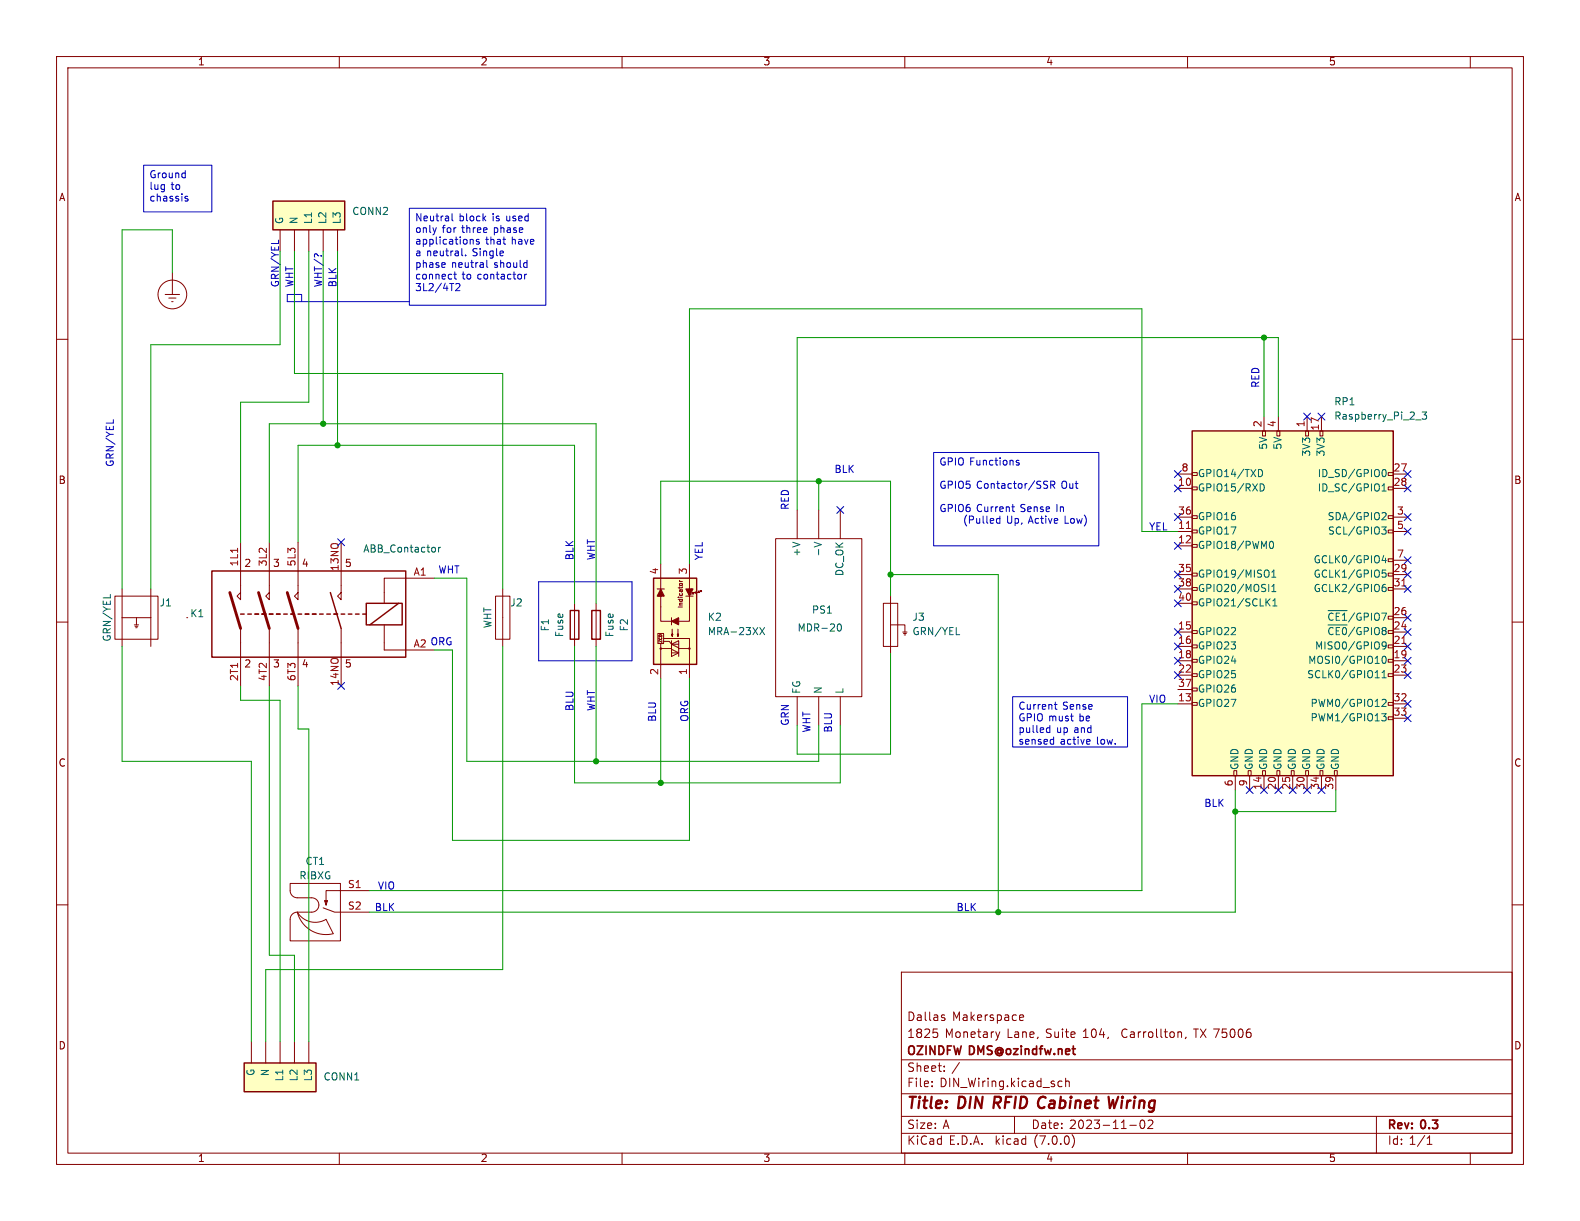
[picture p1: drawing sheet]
<svg xmlns="http://www.w3.org/2000/svg" width="279mm" height="216mm" viewBox="0 0 279 216" stroke-linecap="round" stroke-linejoin="round" font-family="sans-serif">
<g fill="none" stroke="#840000" stroke-width=".18">
<path d="M10 10h259.4v195.9h-259.4zM12 12h255.4v191.9h-255.4zM60 10v2M110 10v2M160 10v2M210 10v2M260 10v2M10 60h2M29.2 52.1h2.5M29.8 52.7h1.3M30.4 53.3h.2M30.5 48.3v3.8"/>
<path d="M49.5 40.6v3.9M52.1 40.6v3.9M54.6 40.6v3.9M57.1 40.6v3.9M59.7 40.6v3.9M267.4 60h2M223.3 76.2h.5v.9h-.5zM223.5 73.7v2.5M225.8 76.2h.5v.9h-.5zM226.1 73.7v2.5M230.9 76.2h.5v.9h-.5zM231.1 73.7v2.5"/>
<path d="M233.4 76.2h.5v.9h-.5zM233.7 73.7v2.5M42.5 95.9v10.1l-.6-.6 .6-.6M47.6 95.9v10.1l-.6-.6 .6-.6M52.7 95.9v10.1l-.6-.6 .6-.6M60.3 95.9v10.1l-.6-.6 .6-.6M116.8 99.7v10.2h5.1v-10.2M137.2 95.3h15.2v27.9h-15.2zM141 90.2v5.1M144.8 90.2v5.1M148.6 90.2v5.1M208.3 86.4h2.5"/>
<path d="M208.3 94h2.5M208.3 96.5h2.5M208.3 83.8h2.5M208.3 91.4h2.5M210.8 96.3h.9v.5h-.9zM210.8 93.7h.9v.5h-.9zM210.8 91.2h.9v.5h-.9zM210.8 86.1h.9v.5h-.9zM210.8 83.6h.9v.5h-.9zM245.5 98.8h.9v.5h-.9zM245.5 93.7h.9v.5h-.9zM245.5 91.2h.9v.5h-.9z"/>
<path d="M245.5 86.1h.9v.5h-.9zM245.5 83.6h.9v.5h-.9zM246.4 86.4h2.5M246.4 94h2.5M246.4 83.8h2.5M246.4 91.4h2.5M246.4 99.1h2.5M10 110h2M20.3 105.4h7.6v7.6h-7.6zM21.6 109.2h5.1M21.6 104.1v10.2M23.7 110.5h.8"/>
<path d="M23.9 110.7h.5M24 111h.3M24.1 109.2v1.3M26.7 104.1v10.2M33 109.2h.1M42.5 111.1v10.2M47.6 111.1v10.2M52.7 111.1v10.2M60.3 111.1v10.2M67.9 110.5v4.4h8.9M76.8 102.2h-8.9v4.5M87.6 105.4h2.6v7.6h-2.6z"/>
<path d="M88.9 104.1v10.2M101.6 106.7v7.6M105.4 106.7v7.6M116.2 104.1h1.3M116.3 112h1v1.8h-1zM116.8 104.1l.7 1.3h-1.3zM116.8 113.8v.9M117.2 105.3l-.2 .1 .1-.2h.1l-.1-.2-.3 .4h-.1l.4-.6h-.1l-.4 .6h-.1l.3-.6h.2l-.2-.2-.5 .8 .5-1 .5 1M117.3 113.4h1.1l.3 .5h1.3M117.3 112.9h4.6v1.8M118.7 114.7h-1.9v5.3M118.7 109.9l1.3-.7v1.3z"/>
<path d="M118.7 113.3v2.8l1.3-.7-1.3-.6M118.7 109.2v1.3M118.7 115.4h1.3M118.9 111.3v1.2l-.2-.4h.3l-.1 .4M119 109.9l.9 .5v-.9l-.6 .4 .6 .3-.1-.6v.5l-.4-.2 .2-.2-.1 .3 .1-.1M119.9 111.3v1.2l-.1-.4h.2l-.1 .4M120 114.7h1.9v5.3M120 114.6l-1.3-.7 1.3-.6v2.8M120 109.3l-1.1 .6M120.2 103.3l.1-.1 .4 .1M120.2 102.8h.5M120.2 102.6l.1 .2"/>
<path d="M121.3 104.1h1.3l-.7 1.3zM121.3 105.4h1.3M121.9 104.1l-.4 .2M122.4 104.1l-.5 1.1-.5-.9h.1l.4 .6 .4-.8h-.1l-.3 .5-.2-.3h.3l-.2 .1h.1v.5M123.4 104.8h-.5v.1l.2-.1-.2-.2v.2h.2h-.7l.3 .2h-.7M124 104.5v.1l.1-.1-.1-.1v.1h.1h-.7l.3 .3h-.6M156.2 106.7h2.5v7.6h-2.5zM157.5 110.5h2.5v1.3M157.5 105.4v10.2M159.6 111.8h.8M159.8 112h.5M159.9 112.3h.2"/>
<path d="M208.3 111.8h2.5M208.3 114.3h2.5M208.3 116.8h2.5M208.3 119.4h2.5M208.3 101.6h2.5M208.3 104.1h2.5M208.3 106.7h2.5M210.8 119.1h.9v.5h-.9zM210.8 116.6h.9v.5h-.9zM210.8 114h.9v.6h-.9zM210.8 111.5h.9v.5h-.9zM210.8 106.4h.9v.5h-.9z"/>
<path d="M210.8 103.9h.9v.5h-.9zM210.8 101.3h.9v.6h-.9zM245.5 119.1h.9v.5h-.9zM245.5 116.6h.9v.5h-.9zM245.5 114h.9v.6h-.9zM245.5 103.9h.9v.5h-.9zM245.5 101.3h.9v.6h-.9zM246.4 111.8h2.5M246.4 114.3h2.5M246.4 116.8h2.5M246.4 119.4h2.5M246.4 109.2h2.5"/>
<path d="M246.4 101.6h2.5M246.4 104.1h2.5M267.4 110h2M141 123.2v5.1M144.8 123.2v5.1M148.6 123.2v5.1M208.3 124.5h2.5M208.3 121.9h2.5M210.8 124.2h.9v.5h-.9zM210.8 121.7h.9v.5h-.9zM218.2 136.3h.5v.9h-.5zM218.4 137.2v2.5"/>
<path d="M220.7 136.3h.5v.9h-.5zM221 137.2v2.5M223.3 136.3h.5v.9h-.5zM223.5 137.2v2.5M225.8 136.3h.5v.9h-.5zM226.1 137.2v2.5M228.3 136.3h.6v.9h-.6zM228.6 137.2v2.5M230.9 136.3h.5v.9h-.5zM231.1 137.2v2.5M233.4 136.3h.5v.9h-.5zM233.7 137.2v2.5"/>
<path d="M236 136.3h.5v.9h-.5zM236.2 137.2v2.5M245.5 126.7h.9v.6h-.9zM245.5 124.2h.9v.5h-.9zM246.4 124.5h2.5M246.4 127h2.5M10 160h2M51.3 156.2h8.9v10.2h-8.9v-3.8a1.27 1.27 0 0 1 1.3-1.3h2.5a1.27 1.27 0 0 0 1.3-1.3 1.27 1.27 0 0 0-1.3-1.2h-2.5a1.27 1.27 0 0 1-1.3-1.3zM57.4 159.3l.3 .2 .2-.2M57.4 159.3h.5l-.2 .7zM65.3 157.5h-7.6v2.5M267.4 160h2"/>
<path d="M52.6 161.3a3.7 3.7 0 0 0 5.1 1.3l1.2 2.5a5.2 5.2 0 0 1-6.3-3.8zM57.1 160.5l2.1 .8h6.1M159.4 171.9h108v32h-108zM166.7 180h.3l.1 .2-.2 .3h-.3M166.7 179.5h.3M180.4 179.5h.4l.2 .3-.7 .2M44.4 184.2v3.8M47 184.2v3.8M49.5 184.2v3.8M52.1 184.2v3.8M54.6 184.2v3.8M159.4 197.4h108"/>
<path d="M159.4 193.4h108M159.4 187.4h108M164.8 192v.2M164.8 191.2v.2M165 182h.8M165.7 182.6l.1 .2-.1 .6M167 189.3v.2M167 188.5v.2M176.8 182.5l-.4 1M179.4 197.4v3M180.4 180.4h.5M187.2 192.1h.6"/>
<path d="M187.2 191.2h.6M188.4 191.3l.3-.1h.3l.1 1M188.4 190.7v1.5M199.8 199h1.1M201.7 198.2a.81 .81 0 0 0 .4 1.4l.2-.2 .1-.4-.1-.8M203.8 198.2v.5l-.9 .9h1M208.7 182.5l.2 .2v.8M209.7 183.4l-.1 .3M243.4 197.4v6.5M60 203.9v2M110 203.9v2M159.4 200.4h108"/>
<path d="M160 203.9v2M189.6 200.7a1.74 1.74 0 0 1 0 2.2M210 203.9v2M252.4 202.4h.8M252.4 201.3l.4-.4v1.5M260 203.9v2"/>
<circle cx="30.5" cy="52.1" r="2.54"/>
<circle cx="116.8" cy="114.7" r=".13"/>
<circle cx="121.9" cy="114.7" r=".13"/>
</g>
<path d="M197.7 193.9l-.7 2-.2-1.4-.5 1.4" fill="none" stroke="#840000" stroke-width=".4"/>
<g fill="#ffffc2" stroke="#ffffc2" stroke-width=".18">
<path d="M210.8 76.2h35.6v61h-35.6z"/>
<path d="M43.2 188h12.7v5h-12.7z"/>
<path d="M115.6 102.2h7.6v15.3h-7.6z"/>
<path d="M48.3 35.6h12.7v5h-12.7z"/>
</g>
<g fill="none" stroke="#840000" stroke-width=".25">
<path d="M48.3 35.6h12.7v5h-12.7zM210.8 76.2h35.6v61h-35.6zM37.5 101h34.3v15.2h-34.3zM42.5 108.6h.7M43.8 108.6h.6M45.1 108.6h.6M46.4 108.6h.6M47.6 108.6h.7M48.9 108.6h.6M50.2 108.6h.6M51.4 108.6h.7M52.7 108.6h.6"/>
<path d="M54 108.6h.6M55.2 108.6h.7M56.5 108.6h.6M57.8 108.6h.6M58.4 104.8l1.9 6.3M59.1 108.6h.6M60.3 108.6h.7M61.6 108.6h.6M62.9 108.6h.6M64.1 108.6h.7M64.8 106.7h6.3v3.8h-6.3zM70.5 106.7l-5.1 3.8"/>
<path d="M100.8 108h1.6v5h-1.6zM104.6 108h1.6v5h-1.6zM115.6 102.2h7.6v15.3h-7.6zM43.2 188h12.7v5h-12.7z"/>
</g>
<g fill="none" stroke="#006464" stroke-width=".18">
<path d="M250.3 74.2h1M251.5 72.9h.8l-.4 .4 .3 .2v.5l-.2 .1-.5-.1M76.9 96.9v.6M77.5 96.8v.8M77.9 96.8l-.4 .2M144 95.9l1.2 .4M222.5 83a.64 .64 0 0 1 .8 .7 .64 .64 0 0 1-.8 .6M222.8 85.6a.64 .64 0 0 1 .8 .6 .64 .64 0 0 1-.8 .6M224.5 96l.3-.3a.68 .68 0 0 1 .4 .7 .68 .68 0 0 1-.4 .6l-.3-.3M244.3 93.2h.8l-.4 .5 .4 .1v.4l-.2 .2h-.4M244.4 86.8h.7M244.4 85.9l.4-.3v1.2"/>
<path d="M244.5 83.1l.2-.1a.68 .68 0 0 1 .4 .7 .68 .68 0 0 1-.4 .6l-.2-.1M244.6 90.6l.4 .1 .1 .3-.8 .9h.8M244.7 98.2l-.3 .9h.8M245 98.7v.8M19.5 105.1v.6M134.4 111l.8 1.2M135.2 111l-.8 1.2M148.1 110.8l.1-.4 .2-.1a.68 .68 0 0 1 .4 .7 .68 .68 0 0 1-.4 .6l-.2-.1-.1-.4M169.1 112.2h.6M224.1 106.4l.5 .7M224.6 105.9l-.7 .7M224.9 102.1h.7"/>
<path d="M224.9 104.6h.7M224.9 101.2l.4-.4v1.3M224.9 103.7l.4-.4v1.3M225.1 107.1h.7M225.1 106.2l.3-.3v1.2M234.8 110.5h3.4M234.8 108h3.4M235.7 108.5l-.2-.1-.3 .1-.2 .5M236.3 111v1.2M236.9 108.4h-.6v1.3M237.4 108.8l.3-.4v1.3M239.6 110.9l-1.1 1.6"/>
<path d="M239.6 108.4l-1.1 1.6M240.6 108.5h-.4l-.3 .5M241.3 111v1.2M242 108.8l-.1-.3-.6-.1v1.3M242.5 108.4v1.3M242.5 111v1.2M243.1 108.8a.42 .42 0 0 1 .4-.4 .42 .42 0 0 1 .4 .4M243.2 119.8h.7M244.3 108.4h.9l-.6 1.3M244.4 104.1l.2-.3h.3l.2 .3v.3l-.2 .2h-.3l-.2-.2M244.4 114l.2 .3h.3l.2-.3M244.4 119.8h.7"/>
<path d="M244.4 118.9l.4-.3v1.2M244.6 116.1l.1-.1a.68 .68 0 0 1 .4 .7 .68 .68 0 0 1-.4 .6 .84 .84 0 0 1-.1-1.2zM245 103.3l-.4 .1-.2 .5M245.1 100.8h-.6l-.1 .6 .2-.1h.4l.1 .2v.4l-.2 .2-.5-.2M245.1 113.7a.84 .84 0 0 1-.3 1.1h-.3M244.3 126.2h.8l-.4 .5 .4 .1v.5l-.2 .2-.6-.2M244.4 123.8l.5-.1 .2 .3-.8 .9h.8"/>
</g>
<path d="M42 96.9v.8M209.8 93.4h.7M247.9 113.8h.7M247.9 103.6h.7" fill="none" stroke="#a90000" stroke-width=".18"/>
<path d="M40.6 104.8l1.9 6.3M45.7 104.8l1.9 6.3M50.8 104.8l1.9 6.3" fill="none" stroke="#840000" stroke-width=".51"/>
<g fill="none" stroke="#0000c2" stroke-width=".18">
<path d="M25.4 29.2h12.1v8.3h-12.1zM32.8 35.1l.4 .2v.2l-.4 .1M32.8 34.8h.4M72.4 36.8h24.1v17.2h-24.1zM79.9 37.8v1.1l.2 .2M53.3 53.3v-1.2h-2.5v1.2h21.6M80.2 48.5h.5M80.4 48.1v1.1l.3 .1M81.2 50.2l-.4-.1-.2 .2M81.3 50.4v.3l-.8 .7h.8M81.7 45.2h.1M82.3 45.1v.1"/>
<path d="M83.2 42.4h.4l.1 .8M84.7 42.4l-.3-.1-.2 .2 .1 .2 .4 .1v.3h-.5M86.1 46v1.1l.2 .2M92.8 48.5v.8M93.1 46.4l.1 .1M93.1 48.5l-.3 .2M93.2 46v1.3M93.2 47.2l-.1 .1M165.1 80h29.2v16.5h-29.2zM172.2 91.5l-.1 .3M172.7 91.7l.1 .8h.3l.1-.1M173.2 91.7v.8"/>
<path d="M173.8 91.3v1l.2 .2M174.5 91.3v1l.2 .2M175.1 92.1l.6-.1v-.3h-.4l-.2 .2 .1 .6h.5M176.8 91.7h-.4l-.2 .2 .1 .6h.5M176.8 91.3v1.2M178.9 89.6h.5M179.2 90.4l.2 .1M179.7 81.6l.5 .4-.1 .2h-.4M180.2 81.4h-.3l-.2 .2M184.8 85.1h.5M185 85.7l.3 .3-.3 .4M185.8 85.7h.6l.1-.2v-.3l-.7-.1v1.3"/>
<path d="M186.1 85.7l.4 .7M95.2 102.9h16.6v13.9h-16.6zM179.1 123.2h20.3v8.9h-20.3zM185.3 128.7h.3M185.6 128.3v1.2M185.6 129.5h-.3M186.2 130.7l.1 .1M186.3 130.3v1.3M186.3 131.5l-.1 .1M186.4 124.6h.5M186.6 124.1v1.1l.3 .2M192.7 131.5l-.1 .1"/>
<path d="M192.8 130.9v.1l-.6 .2"/>
</g>
<g fill="none" stroke="#009600" stroke-width=".18">
<path d="M30.5 48.3v-7.7h-8.9v63.5M49.5 44.5v16.5h-22.8v43.1M52.1 44.5v21.5h36.8v38.1M54.6 44.5v26.6h-12.1v24.8M57.1 44.5v30.4M59.7 44.5v34.2M223.5 59.7v14M226.1 73.7v-14h-85.1v30.5M47.6 95.9v-21h57.8v31.8M52.7 95.9v-17.2h48.9v28M116.8 99.7v-14.6h40.7v20.3M144.8 85.1v5.1"/>
<path d="M208.3 94h-6.4v-39.4h-80v45.1M21.6 114.3v20.3h22.8v49.6M76.8 102.2h5.7v32.4h62.3v-6.3M76.8 114.9h3.2v33.7h41.9v-28.6M88.9 114.3v57.2h-41.9v12.7M101.6 114.3v24.1h47v-10.1M105.4 114.3v20.3M157.5 101.6h19v59.7M157.5 115.6v17.8h-16.5v-5.1M42.5 121.3v2.5h7v60.4M47.6 121.3v47.6h4.5v15.3M52.7 121.3v7.6h1.9v55.3"/>
<path d="M116.8 120v18.4M208.3 124.5h-6.4v33h-136.6M218.4 139.7v21.6h-153.1M236.2 139.7v3.8h-17.8"/>
</g>
<g fill="none" stroke="#000084" stroke-width=".18">
<path d="M230.5 73.1l1.2 1.2M231.7 73.1l-1.2 1.2M233.1 73.1l1.2 1.2M234.3 73.1l-1.2 1.2M59.7 95.3l1.2 1.2M60.9 95.3l-1.2 1.2M148 89.6l1.2 1.2M149.2 89.6l-1.2 1.2M207.7 95.9l1.2 1.2M207.7 83.2l1.2 1.2M207.7 90.8l1.2 1.2M207.7 85.8l1.2 1.2"/>
<path d="M208.9 95.9l-1.2 1.2M208.9 83.2l-1.2 1.2M208.9 90.8l-1.2 1.2M208.9 85.8l-1.2 1.2M248.3 98.5l1.2 1.2M248.3 90.8l1.2 1.2M248.3 93.4l1.2 1.2M248.3 85.8l1.2 1.2M248.3 83.2l1.2 1.2M249.5 98.5l-1.2 1.2M249.5 90.8l-1.2 1.2M249.5 93.4l-1.2 1.2"/>
<path d="M249.5 85.8l-1.2 1.2M249.5 83.2l-1.2 1.2M207.7 106.1l1.2 1.2M207.7 116.2l1.2 1.2M207.7 103.5l1.2 1.2M207.7 101l1.2 1.2M207.7 111.2l1.2 1.2M207.7 113.7l1.2 1.2M207.7 118.8l1.2 1.2M208.9 106.1l-1.2 1.2M208.9 116.2l-1.2 1.2M208.9 103.5l-1.2 1.2"/>
<path d="M208.9 101l-1.2 1.2M208.9 111.2l-1.2 1.2M208.9 113.7l-1.2 1.2M208.9 118.8l-1.2 1.2M248.3 103.5l1.2 1.2M248.3 111.2l1.2 1.2M248.3 101l1.2 1.2M248.3 108.6l1.2 1.2M248.3 118.8l1.2 1.2M248.3 116.2l1.2 1.2M248.3 113.7l1.2 1.2M249.5 103.5l-1.2 1.2"/>
<path d="M249.5 111.2l-1.2 1.2M249.5 101l-1.2 1.2M249.5 108.6l-1.2 1.2M249.5 118.8l-1.2 1.2M249.5 116.2l-1.2 1.2M249.5 113.7l-1.2 1.2M59.7 120.7l1.2 1.2M60.9 120.7l-1.2 1.2M220.4 139.1l1.2 1.2M221.6 139.1l-1.2 1.2M222.9 139.1l1.2 1.2M224.1 139.1l-1.2 1.2"/>
<path d="M225.5 139.1l1.2 1.2M226.7 139.1l-1.2 1.2M228 139.1l1.2 1.2M229.2 139.1l-1.2 1.2M230.5 139.1l1.2 1.2M231.7 139.1l-1.2 1.2M233.1 139.1l1.2 1.2M234.3 139.1l-1.2 1.2M248.3 123.9l1.2 1.2M248.3 126.4l1.2 1.2M249.5 123.9l-1.2 1.2M249.5 126.4l-1.2 1.2"/>
</g>
<g fill="#009600" stroke="#009600" stroke-width=".18">
<circle cx="223.5" cy="59.7" r=".46"/>
<circle cx="218.4" cy="143.5" r=".46"/>
<circle cx="116.8" cy="138.4" r=".46"/>
<circle cx="105.4" cy="134.6" r=".46"/>
<circle cx="176.5" cy="161.3" r=".46"/>
<circle cx="59.7" cy="78.7" r=".46"/>
<circle cx="57.1" cy="74.9" r=".46"/>
<circle cx="157.5" cy="101.6" r=".46"/>
<circle cx="144.8" cy="85.1" r=".46"/>
</g>
<g font-size="2.8" fill="#840000">
<text x="160.4" y="196.7">Title:</text>
<text x="169.5" y="196.7">DIN RFID Cabinet</text>
<text x="197.9" y="196.7">Wiring</text>
</g>
<g font-size="2.1" fill="#840000">
<text x="160.4" y="183.8">1825</text>
<text x="160.4" y="180.8">Dallas</text>
<text x="167.1" y="183.8">Monetary</text>
<text x="168.4" y="180.8">Makerspace</text>
<text x="178.1" y="183.8">Lane,</text>
<text x="185" y="183.8">Suite</text>
<text x="191.6" y="183.8">104,</text>
<text x="198.6" y="183.8">Carrollton,</text>
<text x="211.5" y="183.8">TX 75006</text>
<text x="160.4" y="189.8">Sheet:</text>
<text x="160.4" y="187">OZINDFW DMS@ozindfw.net</text>
<text x="168.3" y="189.8">/</text>
<text x="160.4" y="192.5">File:</text>
<text x="166.2" y="192.5">DIN_Wiring.kicad_sch</text>
<text x="160.4" y="202.7">KiCad</text>
<text x="160.4" y="199.9">Size:</text>
<text x="166.7" y="199.9">A</text>
<text x="167.8" y="202.7">E.D.A.</text>
<text x="176.1" y="202.7">kicad</text>
<text x="182.4" y="199.9">Date:</text>
<text x="183" y="202.7">(7.0.0)</text>
<text x="189.1" y="199.9">2023-11-02</text>
<text x="245.4" y="200.1">Rev:</text>
<text x="245.4" y="202.7">Id: 1/1</text>
<text x="251.4" y="200.1">0.3</text>
</g>
<g font-size="1.8" fill="#840000">
<text x="35" y="11.8">1</text>
<text x="85" y="11.8">2</text>
<text x="135" y="11.8">3</text>
<text x="185" y="11.8">4</text>
<text x="235" y="11.8">5</text>
<text x="10.4" y="35.8">A</text>
<text x="267.8" y="35.8">A</text>
<text x="10.3" y="85.8">B</text>
<text x="267.7" y="85.8">B</text>
<text x="43.1" y="100.5">2</text>
<text x="48.2" y="100.5">3</text>
<text x="53.3" y="100.5">4</text>
<text x="60.9" y="100.5">5</text>
<text x="43.1" y="118.3">2</text>
<text x="48.2" y="118.3">3</text>
<text x="53.3" y="118.3">4</text>
<text x="60.9" y="118.3">5</text>
<text x="10.3" y="135.8">C</text>
<text x="267.7" y="135.8">C</text>
<text x="10.3" y="185.8">D</text>
<text x="267.7" y="185.8">D</text>
<text x="35" y="205.7">1</text>
<text x="85" y="205.7">2</text>
<text x="135" y="205.7">3</text>
<text x="185" y="205.7">4</text>
<text x="235" y="205.7">5</text>
</g>
<g font-size="1.8" fill="#0000c2">
<text x="26.4" y="31.9">Ground</text>
<text x="26.4" y="33.9">lug</text>
<text x="26.4" y="36">chassis</text>
<text x="30.3" y="33.9">to</text>
<text x="73.4" y="39.5">Neutral</text>
<text x="73.4" y="41.6">only</text>
<text x="78.2" y="41.6">for</text>
<text x="81.2" y="39.5">block</text>
<text x="81.8" y="41.6">three</text>
<text x="87.2" y="39.5">is</text>
<text x="87.5" y="41.6">phase</text>
<text x="89.7" y="39.5">used</text>
<text x="73.4" y="43.6">applications</text>
<text x="73.4" y="45.7">a neutral.</text>
<text x="73.4" y="47.7">phase</text>
<text x="79.9" y="47.7">neutral</text>
<text x="83.7" y="45.7">Single</text>
<text x="85.9" y="43.6">that</text>
<text x="87.5" y="47.7">should</text>
<text x="90.5" y="43.6">have</text>
<text x="49.5" y="50.8" transform="rotate(-90 49.5 50.8)">GRN/YEL</text>
<text x="52.1" y="50.8" transform="rotate(-90 52.1 50.8)">WHT</text>
<text x="57.1" y="50.8" transform="rotate(-90 57.1 50.8)">WHT/?</text>
<text x="59.7" y="50.8" transform="rotate(-90 59.7 50.8)">BLK</text>
<text x="73.4" y="49.8">connect</text>
<text x="73.4" y="51.8">3L2/4T2</text>
<text x="81.7" y="49.8">to</text>
<text x="84.5" y="49.8">contactor</text>
<text x="222.9" y="68.6" transform="rotate(-90 222.9 68.6)">RED</text>
<text x="20.3" y="82.5" transform="rotate(-90 20.3 82.5)">GRN/YEL</text>
<text x="147.4" y="83.8">BLK</text>
<text x="166.1" y="82.7">GPIO Functions</text>
<text x="166.1" y="86.8">GPIO5 Contactor/SSR</text>
<text x="187.8" y="86.8">Out</text>
<text x="139.7" y="90.2" transform="rotate(-90 139.7 90.2)">RED</text>
<text x="166.1" y="90.9">GPIO6 Current</text>
<text x="166.1" y="93">(Pulled</text>
<text x="178" y="93">Up, Active</text>
<text x="180.5" y="90.9">Sense</text>
<text x="187" y="90.9">In</text>
<text x="188.4" y="93">Low)</text>
<text x="203.2" y="94">YEL</text>
<text x="77.4" y="101.6">WHT</text>
<text x="101.6" y="99.1" transform="rotate(-90 101.6 99.1)">BLK</text>
<text x="105.4" y="99.1" transform="rotate(-90 105.4 99.1)">WHT</text>
<text x="124.5" y="99.1" transform="rotate(-90 124.5 99.1)">YEL</text>
<text x="73.1" y="114.7">A2 ORG</text>
<text x="101.6" y="125.7" transform="rotate(-90 101.6 125.7)">BLU</text>
<text x="105.4" y="125.7" transform="rotate(-90 105.4 125.7)">WHT</text>
<text x="180.1" y="125.9">Current</text>
<text x="187.9" y="125.9">Sense</text>
<text x="203.2" y="124.5">VIO</text>
<text x="116.2" y="127.6" transform="rotate(-90 116.2 127.6)">BLU</text>
<text x="121.9" y="127.6" transform="rotate(-90 121.9 127.6)">ORG</text>
<text x="139.7" y="128.5" transform="rotate(-90 139.7 128.5)">GRN</text>
<text x="143.5" y="129.5" transform="rotate(-90 143.5 129.5)">WHT</text>
<text x="147.3" y="129.5" transform="rotate(-90 147.3 129.5)">BLU</text>
<text x="180.1" y="127.9">GPIO must</text>
<text x="180.1" y="130">pulled</text>
<text x="186.8" y="130">up and</text>
<text x="190.9" y="127.9">be</text>
<text x="180.1" y="132">sensed</text>
<text x="187.5" y="132">active</text>
<text x="194" y="132">low.</text>
<text x="212.8" y="142.9">BLK</text>
<text x="66.2" y="161.3">BLK</text>
<text x="66.7" y="157.5">VIO</text>
<text x="169" y="161.3">BLK</text>
</g>
<g font-size="1.8" fill="#006464">
<text x="50.4" y="39.6" transform="rotate(-90 50.4 39.6)">G</text>
<text x="52.9" y="39.6" transform="rotate(-90 52.9 39.6)">N</text>
<text x="55.4" y="39.6" transform="rotate(-90 55.4 39.6)">L1</text>
<text x="58" y="39.6" transform="rotate(-90 58 39.6)">L2</text>
<text x="60.5" y="39.6" transform="rotate(-90 60.5 39.6)">L3</text>
<text x="62.2" y="38.3">CONN2</text>
<text x="235.9" y="71.9">RP1</text>
<text x="235.9" y="74.5">Raspberry_Pi_2_3</text>
<text x="224.3" y="79.6" transform="rotate(-90 224.3 79.6)">5V</text>
<text x="226.9" y="79.6" transform="rotate(-90 226.9 79.6)">5V</text>
<text x="232" y="80.9" transform="rotate(-90 232 80.9)">3V3</text>
<text x="234.5" y="80.9" transform="rotate(-90 234.5 80.9)">3V3</text>
<text x="211.8" y="87.2">GPIO15/RXD</text>
<text x="211.8" y="84.6">GPIO14/TXD</text>
<text x="232.9" y="84.6">ID_SD/GPIO0</text>
<text x="232.9" y="87.2">ID_SC/GPIO1</text>
<text x="211.8" y="94.8">GPIO17</text>
<text x="211.8" y="92.3">GPIO16</text>
<text x="234.7" y="92.3">SDA/GPIO2</text>
<text x="234.7" y="94.8">SCL/GPIO3</text>
<text x="64.2" y="98">ABB_Contactor</text>
<text x="141.8" y="98.5" transform="rotate(-90 141.8 98.5)">+V</text>
<text x="145.6" y="98.5" transform="rotate(-90 145.6 98.5)">-V</text>
<text x="149.4" y="102" transform="rotate(-90 149.4 102)">DC_OK</text>
<text x="211.8" y="97.3">GPIO18/PWM0</text>
<text x="232.2" y="99.9">GCLK0/GPIO4</text>
<text x="28.2" y="107.5">J1</text>
<text x="90.2" y="107.5">J2</text>
<text x="211.8" y="102.4">GPIO19/MISO1</text>
<text x="211.8" y="105">GPIO20/MOSI1</text>
<text x="211.8" y="107.5">GPIO21/SCLK1</text>
<text x="232.2" y="102.4">GCLK1/GPIO5</text>
<text x="232.2" y="105">GCLK2/GPIO6</text>
<text x="19.9" y="113.5" transform="rotate(-90 19.9 113.5)">GRN/YEL</text>
<text x="33.6" y="109.4">K1</text>
<text x="87.2" y="111.2" transform="rotate(-90 87.2 111.2)">WHT</text>
<text x="97.3" y="111.7" transform="rotate(-90 97.3 111.7)">F1</text>
<text x="99.9" y="112.7" transform="rotate(-90 99.9 112.7)">Fuse</text>
<text x="108.8" y="112.7" transform="rotate(-90 108.8 112.7)">Fuse</text>
<text x="111.3" y="111.7" transform="rotate(-90 111.3 111.7)">F2</text>
<text x="125.1" y="110">K2</text>
<text x="125.1" y="112.6">MRA-23XX</text>
<text x="141" y="112">MDR-20</text>
<text x="143.5" y="108.8">PS1</text>
<text x="161.3" y="110">J3</text>
<text x="161.3" y="112.6">GRN/YEL</text>
<text x="211.8" y="112.6">GPIO22</text>
<text x="234.6" y="113.2">~{CE0}/GPIO8</text>
<text x="234.6" y="110.7">~{CE1}/GPIO7</text>
<text x="211.8" y="115.1">GPIO23</text>
<text x="211.8" y="117.7">GPIO24</text>
<text x="231.2" y="117.7">MOSI0/GPIO10</text>
<text x="232.4" y="115.1">MISO0/GPIO9</text>
<text x="141.8" y="122.7" transform="rotate(-90 141.8 122.7)">FG</text>
<text x="145.6" y="122.7" transform="rotate(-90 145.6 122.7)">N</text>
<text x="149.4" y="122.7" transform="rotate(-90 149.4 122.7)">L</text>
<text x="211.8" y="125.3">GPIO27</text>
<text x="211.8" y="120.2">GPIO25</text>
<text x="211.8" y="122.7">GPIO26</text>
<text x="231" y="120.2">SCLK0/GPIO11</text>
<text x="231.6" y="125.3">PWM0/GPIO12</text>
<text x="231.6" y="127.8">PWM1/GPIO13</text>
<text x="219.3" y="136.1" transform="rotate(-90 219.3 136.1)">GND</text>
<text x="221.8" y="136.1" transform="rotate(-90 221.8 136.1)">GND</text>
<text x="224.3" y="136.1" transform="rotate(-90 224.3 136.1)">GND</text>
<text x="226.9" y="136.1" transform="rotate(-90 226.9 136.1)">GND</text>
<text x="229.4" y="136.1" transform="rotate(-90 229.4 136.1)">GND</text>
<text x="232" y="136.1" transform="rotate(-90 232 136.1)">GND</text>
<text x="234.5" y="136.1" transform="rotate(-90 234.5 136.1)">GND</text>
<text x="237" y="136.1" transform="rotate(-90 237 136.1)">GND</text>
<text x="52.9" y="155.8">RIBXG</text>
<text x="54" y="153.2">CT1</text>
<text x="45.3" y="190.4" transform="rotate(-90 45.3 190.4)">G</text>
<text x="47.8" y="190.4" transform="rotate(-90 47.8 190.4)">N</text>
<text x="50.4" y="191.3" transform="rotate(-90 50.4 191.3)">L1</text>
<text x="52.9" y="191.3" transform="rotate(-90 52.9 191.3)">L2</text>
<text x="55.4" y="191.3" transform="rotate(-90 55.4 191.3)">L3</text>
<text x="57.2" y="191.3">CONN1</text>
</g>
<g font-size="1.8" fill="#a90000">
<text x="223.3" y="75.6" transform="rotate(-90 223.3 75.6)">2</text>
<text x="225.8" y="75.6" transform="rotate(-90 225.8 75.6)">4</text>
<text x="230.9" y="75.6" transform="rotate(-90 230.9 75.6)">1</text>
<text x="233.4" y="76.2" transform="rotate(-90 233.4 76.2)">17</text>
<text x="208.9" y="83.6">8</text>
<text x="246.4" y="83.6">27</text>
<text x="208.3" y="86.1">10</text>
<text x="246.4" y="86.1">28</text>
<text x="208.3" y="93.7">11</text>
<text x="208.3" y="91.2">36</text>
<text x="247" y="91.2">3</text>
<text x="247" y="93.7">5</text>
<text x="42.3" y="100.2" transform="rotate(-90 42.3 100.2)">1L1</text>
<text x="47.4" y="100.2" transform="rotate(-90 47.4 100.2)">3L2</text>
<text x="52.5" y="100.2" transform="rotate(-90 52.5 100.2)">5L3</text>
<text x="60.1" y="101" transform="rotate(-90 60.1 101)">13NO</text>
<text x="73.1" y="102">A1</text>
<text x="116.6" y="101.6" transform="rotate(-90 116.6 101.6)">4</text>
<text x="121.7" y="101.6" transform="rotate(-90 121.7 101.6)">3</text>
<text x="208.3" y="96.3">12</text>
<text x="208.3" y="101.3">35</text>
<text x="246.4" y="101.3">29</text>
<text x="247" y="98.8">7</text>
<text x="208.3" y="103.9">38</text>
<text x="208.3" y="106.4">40</text>
<text x="246.4" y="103.9">31</text>
<text x="208.3" y="111.5">15</text>
<text x="246.4" y="111.5">24</text>
<text x="246.4" y="109">26</text>
<text x="116.6" y="119.4" transform="rotate(-90 116.6 119.4)">2</text>
<text x="121.7" y="119.4" transform="rotate(-90 121.7 119.4)">1</text>
<text x="208.3" y="114">16</text>
<text x="208.3" y="116.6">18</text>
<text x="208.3" y="119.1">22</text>
<text x="246.4" y="116.6">19</text>
<text x="246.4" y="114">21</text>
<text x="246.4" y="119.1">23</text>
<text x="42.3" y="120.5" transform="rotate(-90 42.3 120.5)">2T1</text>
<text x="47.4" y="120.5" transform="rotate(-90 47.4 120.5)">4T2</text>
<text x="52.5" y="120.5" transform="rotate(-90 52.5 120.5)">6T3</text>
<text x="60.1" y="121.3" transform="rotate(-90 60.1 121.3)">14NO</text>
<text x="208.3" y="124.2">13</text>
<text x="208.3" y="121.7">37</text>
<text x="246.4" y="124.2">32</text>
<text x="246.4" y="126.7">33</text>
<text x="218.2" y="139.1" transform="rotate(-90 218.2 139.1)">6</text>
<text x="220.7" y="139.1" transform="rotate(-90 220.7 139.1)">9</text>
<text x="223.3" y="139.7" transform="rotate(-90 223.3 139.7)">14</text>
<text x="225.8" y="139.7" transform="rotate(-90 225.8 139.7)">20</text>
<text x="228.3" y="139.7" transform="rotate(-90 228.3 139.7)">25</text>
<text x="230.9" y="139.7" transform="rotate(-90 230.9 139.7)">30</text>
<text x="233.4" y="139.7" transform="rotate(-90 233.4 139.7)">34</text>
<text x="236" y="139.7" transform="rotate(-90 236 139.7)">39</text>
<text x="61.5" y="157.2">S1</text>
<text x="61.5" y="161">S2</text>
</g>
<text font-size="1" fill="#840000" x="121" y="107.6" transform="rotate(-90 121 107.6)">Indicator</text>
<text font-size=".7" fill="#840000" x="117.3" y="113.8" transform="rotate(-90 117.3 113.8)">ZCD</text>
</svg>
